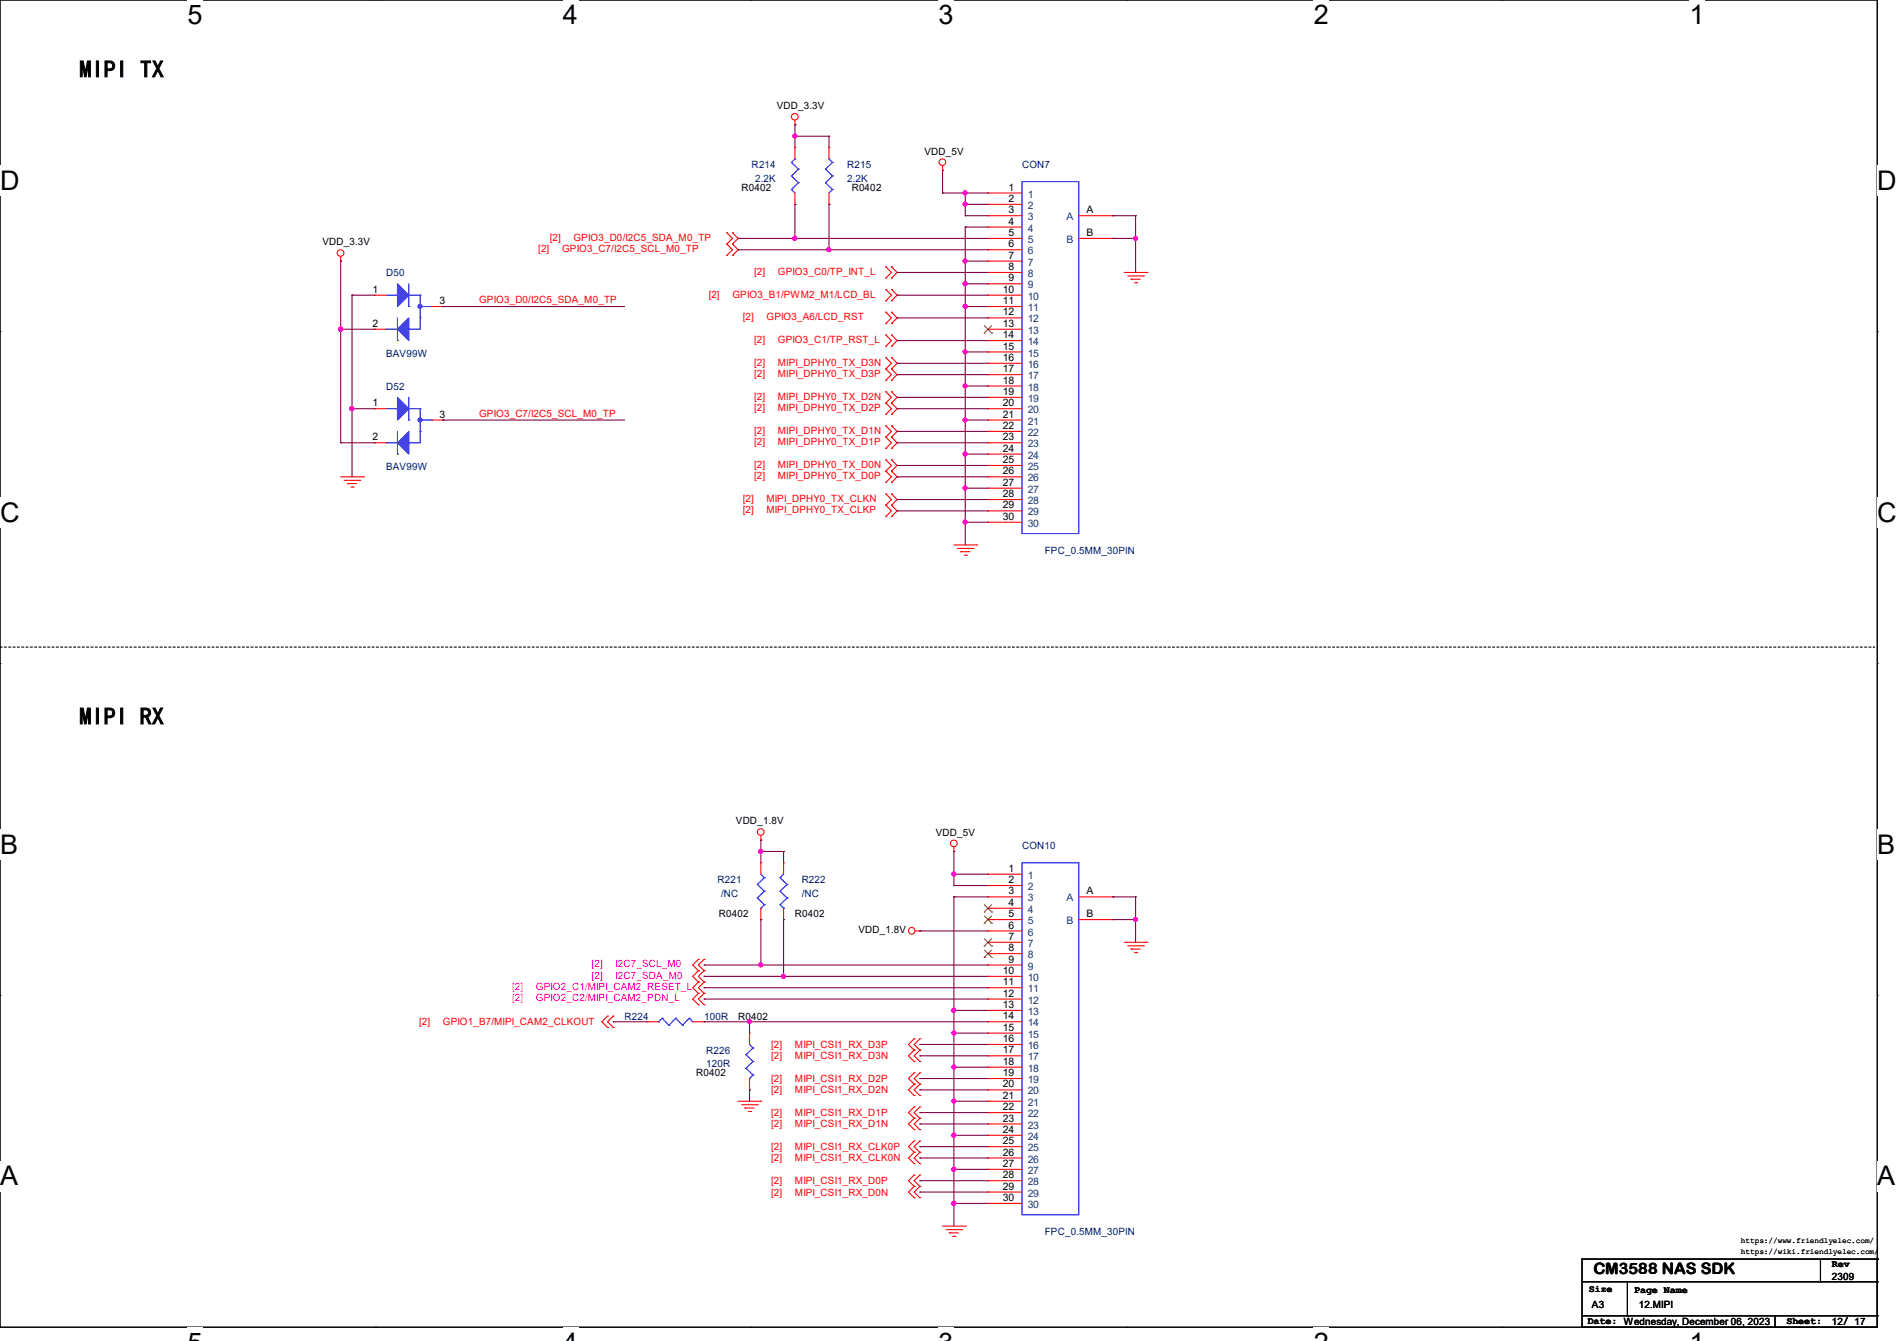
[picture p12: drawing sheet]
<svg xmlns="http://www.w3.org/2000/svg" width="297mm" height="210mm" viewBox="0 0 297 210" stroke-linecap="round" stroke-linejoin="round" font-family="sans-serif">
<path d="M0 0h293.9v207.9h-293.9z" fill="none" stroke="#000" stroke-width=".17"/>
<g fill="#fff">
<path d="M29.4 0h2.4v4.7h-2.4z"/>
<path d="M29.4 207.9h2.4v2.1h-2.4z"/>
</g>
<path d="M58.8 0h.1M58.8 207.9h.1" fill="none" stroke="#000" stroke-width=".17"/>
<g fill="#fff">
<path d="M88.1 0h2.4v4.7h-2.4z"/>
<path d="M88.1 207.9h2.4v2.1h-2.4z"/>
</g>
<path d="M117.6 0h.1M117.6 207.9h.1" fill="none" stroke="#000" stroke-width=".17"/>
<g fill="#fff">
<path d="M146.9 0h2.4v4.7h-2.4z"/>
<path d="M146.9 207.9h2.4v2.1h-2.4z"/>
</g>
<path d="M176.3 0h.1M176.3 207.9h.1" fill="none" stroke="#000" stroke-width=".17"/>
<g fill="#fff">
<path d="M205.7 0h2.4v4.7h-2.4z"/>
<path d="M205.7 207.9h2.4v2.1h-2.4z"/>
</g>
<path d="M235.1 0h.1M235.1 207.9h.1" fill="none" stroke="#000" stroke-width=".17"/>
<g fill="#fff">
<path d="M264.5 0h2.4v4.7h-2.4z"/>
<path d="M264.5 207.9h2.4v2.1h-2.4z"/>
<path d="M0 26h3v4.7h-3z"/>
<path d="M293.9 26h3.1v4.7h-3.1z"/>
<path d="M0 77.9h3v4.7h-3z"/>
<path d="M293.9 77.9h3.1v4.7h-3.1z"/>
</g>
<path d="M0 51.9h.1M293.9 51.9h.1" fill="none" stroke="#000" stroke-width=".17"/>
<g fill="#fff">
<path d="M0 129.9h2.8v4.7h-2.8z"/>
<path d="M293.9 129.9h2.9v4.7h-2.9z"/>
</g>
<path d="M0 103.9h.1M293.9 103.9h.1" fill="none" stroke="#000" stroke-width=".17"/>
<g fill="#fff">
<path d="M0 181.8h2.8v4.8h-2.8z"/>
<path d="M293.8 181.8h3v4.8h-3z"/>
</g>
<g fill="none" stroke="#000" stroke-width=".17">
<path d="M0 155.9h.1M293.9 155.9h.1M247.7 197.2h.1M247.7 197.2v10.7M247.7 197.2h46.2M285 197.2v3.5M293.9 197.2h.1M293.9 197.2v10.7h-46.2M247.7 207.9h.1M247.7 200.7h46.2M247.7 206.1h46.2M254.8 206.1h.1"/>
<path d="M254.8 200.7v5.4M258.4 206.1h.1M277.9 207.9h.1M277.9 206.1v1.8M285 200.7h.1M293.9 200.7h.1M293.9 206.1h.1"/>
</g>
<path d="M0 101.3h293.4M293.4 101.3h.1" fill="none" stroke="#000" stroke-width=".17" stroke-dasharray=".3 .3"/>
<g fill="none" stroke="#f00" stroke-width=".17">
<path d="M124.5 19.6h.1M124.5 18.8v.8M113.8 36.4h.1M113.8 38.2h.1M113.8 36.4l.9 .9-.9 .9M113.8 38.2l.9 .9-.9 .9M114.7 38.2h.1M114.7 36.4h.1M114.7 36.4l.9 .9-.9 .9M114.7 38.2l.9 .9-.9 .9M124.5 32h.1M124.5 23.1h.1"/>
<path d="M124.5 23.1v1.8M124.5 30.2v1.8M129.8 32h.1M129.8 23.1h.1M129.8 23.1v1.8M129.8 30.2v1.8M147.6 26.7h.1M147.6 26v.7M154.7 30.2h.1M154.7 32h.1M154.7 33.8h.1M154.7 35.6h.1"/>
<path d="M154.7 37.3h.1M154.7 39.1h.1M154.7 33.8h5.3M154.7 37.3h5.3M154.7 30.2h5.3M154.7 32h5.3M154.7 35.6h5.3M154.7 39.1h5.3M168.9 33.8h5.3M168.9 37.3h5.3M174.2 33.8h.1M174.2 37.3h.1"/>
<path d="M53.3 40.9h.1M53.3 40.2v.7M58.7 46.2h.1M58.7 51.6h.1M58.7 46.2h1.8M58.7 51.6h1.8M67.6 48h1.7M69.3 48h.1M113.8 40h.1M114.7 40h.1M138.7 41.8h.1M138.7 43.6h.1"/>
<path d="M138.7 45.3h.1M138.7 47.1h.1M138.7 48.9h.1M138.7 50.7h.1M138.7 52.5h.1M138.7 54.2h.1M138.7 57.8h.1M138.7 59.6h.1M138.7 56h.1M138.7 41.8l.9 .9-.9 .9M138.7 45.3l.9 .9-.9 .9M138.7 48.9l.9 .9-.9 .9"/>
<path d="M138.7 52.5l.9 .8-.9 .9M138.7 57.8l.9 .9-.9 .9M138.7 56l.9 .9-.9 .9M139.6 43.6h.1M139.6 41.8h.1M139.6 47.1h.1M139.6 45.3h.1M139.6 50.7h.1M139.6 48.9h.1M139.6 54.2h.1M139.6 52.5h.1M139.6 59.6h.1"/>
<path d="M139.6 57.8h.1M139.6 56h.1M139.6 41.8l.9 .9-.9 .9M139.6 45.3l.9 .9-.9 .9M139.6 48.9l.9 .9-.9 .9M139.6 52.5l.9 .8-.9 .9M139.6 57.8l.9 .9-.9 .9M139.6 56l.9 .9-.9 .9M154.7 40.9h.1M154.7 42.7h.1M154.7 44.4h.1M154.7 46.2h.1"/>
<path d="M154.7 48h.1M154.7 49.8h.1M154.7 51.6h.1M154.7 53.3h.1M154.7 55.1h.1M154.7 56.9h.1M154.7 58.7h.1M154.7 42.7h5.3M154.7 40.9h5.3M154.7 44.4h5.3M154.7 46.2h5.3M154.7 48h5.3"/>
<path d="M154.7 49.8h5.3M154.7 51.6h5.3M154.7 53.3h5.3M154.7 55.1h5.3M154.7 56.9h5.3M154.7 58.7h5.3M176 42.7h3.6M176.6 43.2h2.4M177.1 43.7h.1M177.1 43.7h1.4M177.6 44.3h.4M178 44.3h.1"/>
<path d="M179 43.2h.1M179.6 42.7h.1M53.3 74.7h3.6M53.9 75.2h2.4M54.4 75.7h.1M54.4 75.7h1.4M54.9 76.3h.4M55.3 76.3h.1M56.3 75.2h.1M56.9 74.7h.1M58.7 64h.1M58.7 69.3h.1"/>
<path d="M58.7 64h1.8M58.7 69.3h1.8M67.6 65.8h1.7M69.3 65.8h.1M138.7 63.1h.1M138.7 64.9h.1M138.7 61.3h.1M138.7 68.5h.1M138.7 70.2h.1M138.7 66.7h.1M138.7 73.8h.1M138.7 75.6h.1"/>
<path d="M138.7 72h.1M138.7 79.1h.1M138.7 77.3h.1M138.7 63.1l.9 .9-.9 .9M138.7 61.3l.9 .9-.9 .9M138.7 68.5l.9 .8-.9 .9M138.7 66.7l.9 .9-.9 .9M138.7 73.8l.9 .9-.9 .9M138.7 72l.9 .9-.9 .9M138.7 79.1l.9 .9-.9 .9M138.7 77.3l.9 .9-.9 .9M139.6 64.9h.1"/>
<path d="M139.6 63.1h.1M139.6 61.3h.1M139.6 70.2h.1M139.6 68.5h.1M139.6 66.7h.1M139.6 75.6h.1M139.6 73.8h.1M139.6 72h.1M139.6 79.1h.1M139.6 77.3h.1M139.6 63.1l.9 .9-.9 .9M139.6 61.3l.9 .9-.9 .9"/>
<path d="M139.6 68.5l.9 .8-.9 .9M139.6 66.7l.9 .9-.9 .9M139.6 73.8l.9 .9-.9 .9M139.6 72l.9 .9-.9 .9M139.6 79.1l.9 .9-.9 .9M139.6 77.3l.9 .9-.9 .9M154.7 60.5h.1M154.7 62.2h.1M154.7 64h.1M154.7 65.8h.1M154.7 67.6h.1M154.7 69.3h.1"/>
<path d="M154.7 71.1h.1M154.7 72.9h.1M154.7 74.7h.1M154.7 76.5h.1M154.7 78.2h.1M154.7 74.7h5.3M154.7 65.8h5.3M154.7 64h5.3M154.7 69.3h5.3M154.7 60.5h5.3M154.7 62.2h5.3M154.7 67.6h5.3"/>
<path d="M154.7 71.1h5.3M154.7 72.9h5.3M154.7 76.5h5.3M154.7 78.2h5.3M138.7 80.9h.1M139.6 80.9h.1M149.4 85.3h3.5M149.9 85.9h2.5M150.4 86.4h.1M150.4 86.4h1.4M151 87h.3M151.3 87h.1"/>
<path d="M152.4 85.9h.1M152.9 85.3h.1M154.7 80h.1M154.7 81.8h.1M154.7 80h5.3M154.7 81.8h5.3M119.1 131.6h.1M119.1 135.1h.1M119.1 130.9v.7M119.1 135.1v1.8M122.7 135.1h.1M122.7 135.1v1.8"/>
<path d="M149.4 133.4h.1M149.4 132.6v.8M154.7 136.9h.1M154.7 138.7h.1M154.7 136.9h5.3M154.7 138.7h5.3M95.1 159.1h.1M95.1 159.1l-.9 .9 .9 .9M96 159.1h.1M96 159.1l-.9 .9 .9 .9M109.3 152h.1M109.3 150.2h.1"/>
<path d="M109.3 153.8h.1M109.3 155.6h.1M109.3 157.4h.1M109.3 150.2l-.8 .9 .8 .9M109.3 152l-.8 .9 .8 .9M109.3 153.8l-.8 .9 .8 .9M109.3 155.6l-.8 .9 .8 .9M110.2 152h.1M110.2 150.2h.1M110.2 153.8h.1M110.2 155.6h.1M110.2 157.4h.1"/>
<path d="M110.2 150.2l-.9 .9 .9 .9M110.2 152l-.9 .9 .9 .9M110.2 153.8l-.9 .9 .9 .9M110.2 155.6l-.9 .9 .9 .9M119.1 144h.1M119.1 142.2v1.8M122.7 144h.1M122.7 142.2v1.8M143.3 145.8h.7M144 145.8h.1M154.7 140.5h.1M154.7 142.2h.1"/>
<path d="M154.7 144h.1M154.7 145.8h.1M154.7 147.6h.1M154.7 149.4h.1M154.7 151.1h.1M154.7 152.9h.1M154.7 154.7h.1M154.7 156.5h.1M154.7 158.2h.1M154.7 147.6h5.3M154.7 145.8h5.3M154.7 140.5h5.3"/>
<path d="M154.7 144h5.3M154.7 142.2h5.3M154.7 149.4h5.3M154.7 151.1h5.3M154.7 152.9h5.3M154.7 154.7h5.3M154.7 156.5h5.3M154.7 158.2h5.3M168.9 140.5h5.3M168.9 144h5.3M174.2 140.5h.1M174.2 144h.1"/>
<path d="M176 147.6h3.6M176.6 148.1h2.4M177.1 148.6h.1M177.1 148.6h1.4M177.6 149.2h.4M178 149.2h.1M179 148.1h.1M179.6 147.6h.1M95.1 160.9h.1M96 160.9h.1M101.3 160h.1M101.3 160h1.8"/>
<path d="M108.5 160h1.7M110.2 160h.1M115.6 172.5h3.5M116.1 173h2.5M116.6 173.5h.1M116.6 173.5h1.5M117.2 174.1h.3M117.3 161.8h.1M117.3 170.7h.1M117.3 161.8v1.8M117.3 168.9v1.8M117.5 174.1h.1"/>
<path d="M118.6 173h.1M119.1 172.5h.1M143.1 164.5h.1M143.1 162.7h.1M143.1 166.2h.1M143.1 169.8h.1M143.1 168h.1M143.1 171.6h.1M143.1 175.1h.1M143.1 173.4h.1M143.1 176.9h.1M143.1 178.7h.1"/>
<path d="M143.1 162.7l-.9 .9 .9 .9M143.1 164.5l-.9 .9 .9 .8M143.1 168l-.9 .9 .9 .9M143.1 169.8l-.9 .9 .9 .9M143.1 173.4l-.9 .8 .9 .9M143.1 175.1l-.9 .9 .9 .9M143.1 178.7l-.9 .9 .9 .9M144 164.5h.1M144 162.7h.1M144 166.2h.1M144 169.8h.1M144 168h.1"/>
<path d="M144 171.6h.1M144 175.1h.1M144 173.4h.1M144 176.9h.1M144 178.7h.1M144 162.7l-.9 .9 .9 .9M144 164.5l-.9 .9 .9 .8M144 168l-.9 .9 .9 .9M144 169.8l-.9 .9 .9 .9M144 173.4l-.9 .8 .9 .9M144 175.1l-.9 .9 .9 .9M144 178.7l-.9 .9 .9 .9"/>
<path d="M154.7 160h.1M154.7 161.8h.1M154.7 163.6h.1M154.7 165.4h.1M154.7 167.1h.1M154.7 168.9h.1M154.7 170.7h.1M154.7 172.5h.1M154.7 174.2h.1M154.7 176h.1M154.7 177.8h.1M154.7 179.6h.1"/>
<path d="M154.7 172.5h5.3M154.7 160h5.3M154.7 161.8h5.3M154.7 163.6h5.3M154.7 165.4h5.3M154.7 167.1h5.3M154.7 168.9h5.3M154.7 170.7h5.3M154.7 174.2h5.3M154.7 176h5.3M154.7 177.8h5.3M154.7 179.6h5.3"/>
<path d="M143.1 180.5h.1M143.1 182.2h.1M143.1 185.8h.1M143.1 184h.1M143.1 187.6h.1M143.1 180.5l-.9 .9 .9 .8M143.1 184l-.9 .9 .9 .9M143.1 185.8l-.9 .9 .9 .9M144 180.5h.1M144 182.2h.1M144 185.8h.1M144 184h.1"/>
<path d="M144 187.6h.1M144 180.5l-.9 .9 .9 .8M144 184l-.9 .9 .9 .9M144 185.8l-.9 .9 .9 .9M147.6 192h3.5M148.1 192.6h2.5M148.6 193.1h.1M148.6 193.1h1.5M149.2 193.6h.3M149.5 193.6h.1M150.6 192.6h.1M151.1 192h.1"/>
<path d="M154.7 181.4h.1M154.7 183.1h.1M154.7 184.9h.1M154.7 186.7h.1M154.7 188.5h.1M154.7 181.4h5.3M154.7 183.1h5.3M154.7 184.9h5.3M154.7 186.7h5.3M154.7 188.5h5.3"/>
<circle cx="124.4" cy="18.3" r=".52"/>
<circle cx="53.3" cy="39.6" r=".52"/>
<circle cx="147.6" cy="25.4" r=".52"/>
<circle cx="119.1" cy="130.3" r=".52"/>
<circle cx="149.3" cy="132.1" r=".52"/>
<circle cx="142.7" cy="145.8" r=".52"/>
</g>
<g fill="none" stroke="#00f" stroke-width=".17">
<path d="M123.9 29.7h.1M123.9 27.6h.1M123.9 25.4h.1M123.9 29.7l.6 .5M123.9 27.6l1.1 1M123.9 25.4l1.1 1.1M124.5 24.9h.1M124.5 24.9l-.6 .5M125 28.6h.1M125 26.5h.1M125 28.6l-1.1 1.1M125 26.5l-1.1 1.1"/>
<path d="M129.2 28.6h.1M129.2 26.5h.1M129.2 28.6l1.1 1.1M129.2 26.5l1.1 1.1M129.8 24.9h.1M129.8 24.9l.5 .5M130.3 29.7h.1M130.3 27.6h.1M130.3 25.4h.1M130.3 29.7l-.5 .5M130.3 27.6l-1.1 1M130.3 25.4l-1.1 1.1"/>
<path d="M160 28.4h8.9v55.2h-8.9zM60.5 51.6h.1M60.5 46.2h1.7M60.5 51.6h1.7M62.2 46.2h.1M62.2 53.3h.1M62.2 49.8v3.5M64 51.6h.1M64 48h.1M64 44.4v3.6M64 46.2h1.8M65.8 46.2h.1"/>
<path d="M65.8 48h.1M65.8 49.8h.1M65.8 46.2v5.4h-1.8M65.8 48h1.8M67.6 48h.1M60.5 69.3h.1M60.5 64h1.7M60.5 69.3h1.7M62.2 64h.1M62.2 71.1h.1M62.2 67.6v3.5M64 69.3h.1"/>
<path d="M64 65.8h.1M64 64h1.8M64 62.2v3.6M65.8 64h.1M65.8 65.8h.1M65.8 67.6h.1M65.8 64v5.3h-1.8M65.8 65.8h1.8M67.6 65.8h.1M118.6 138.5h.1M118.6 138.5l1.1 1.1M119.1 136.9l.6 .6"/>
<path d="M119.7 137.5h.1M119.7 139.6h.1M119.7 137.5l-1.1 1M119.7 139.6l-1.1 1M122.1 137.5h.1M122.1 139.6h.1M122.1 137.5l1.1 1M122.1 139.6l1.1 1M122.7 136.9l-.6 .6M123.2 138.5h.1M123.2 138.5l-1.1 1.1M160 135.1h8.9v55.1h-8.9z"/>
<path d="M103.7 159.5h.1M103.7 159.5l1 1.1M103.7 159.5l-.6 .5M105.8 159.5h.1M105.8 159.5l1 1.1M105.8 159.5l-1.1 1.1M107.9 159.5h.1M107.9 159.5l.6 .5M107.9 159.5l-1.1 1.1M118.6 140.6h.1M118.6 140.6l1.1 1.1M119.1 142.2h.1"/>
<path d="M119.7 141.7h.1M119.7 141.7l-.6 .5M122.1 141.7h.1M122.1 141.7l.6 .5M122.7 142.2h.1M123.2 140.6h.1M123.2 140.6l-1.1 1.1M103.1 160h.1M104.7 160.6h.1M106.8 160.6h.1M116.8 165.2h.1M116.8 167.3h.1"/>
<path d="M116.8 165.2l1.1 1M116.8 167.3l1.1 1.1M117.3 168.9h.1M117.3 163.6l.6 .5M117.9 164.1h.1M117.9 166.2h.1M117.9 168.4h.1M117.9 164.1l-1.1 1.1M117.9 166.2l-1.1 1.1M117.9 168.4l-.6 .5"/>
</g>
<g fill="#00f" stroke="#00f" stroke-width=".17">
<path d="M62.2 62.2l1.8 1.8-1.8 1.8z" fill-rule="evenodd"/>
<path d="M62.2 69.3l1.8-1.7v3.5z" fill-rule="evenodd"/>
<path d="M62.2 44.4l1.8 1.8-1.8 1.8z" fill-rule="evenodd"/>
<path d="M62.2 51.6l1.8-1.8v3.5z" fill-rule="evenodd"/>
<circle cx="65.8" cy="65.8" r=".32"/>
<circle cx="65.8" cy="48" r=".32"/>
</g>
<g fill="none" stroke="#7f3f00" stroke-width=".16">
<path d="M154.1 52.2h.1M154.1 51l1.2 1.2M155.2 51l-1.1 1.2M155.3 52.2h.1M154.1 142.8h.1M154.1 144.6h.1M154.1 148.2h.1M154.1 149.9h.1M154.1 141.7l1.2 1.1M154.1 143.5l1.2 1.1M154.1 147l1.2 1.2M154.1 148.8l1.2 1.1"/>
<path d="M155.2 141.7l-1.1 1.1M155.2 143.5l-1.1 1.1M155.2 147l-1.1 1.2M155.2 148.8l-1.1 1.1M155.3 142.8h.1M155.3 144.6h.1M155.3 148.2h.1M155.3 149.9h.1"/>
</g>
<g fill="none" stroke="#7f003f" stroke-width=".17">
<path d="M124.5 19.6h.1M124.5 19.6v3.5M115.6 37.3h.1M115.6 39.1h.1M115.6 37.3h39.1M115.6 39.1h39.1M124.5 32h.1M124.5 37.3h.1M124.5 21.3h.1M124.5 32v5.3M124.5 21.3h5.3M129.8 32h.1"/>
<path d="M129.8 39.1h.1M129.8 21.3h.1M129.8 21.3v1.8M129.8 32v7.1M147.6 30.2h.1M147.6 26.7h.1M147.6 30.2h7.1M147.6 26.7v3.5M151.1 32h.1M151.1 30.2h.1M151.1 33.8h.1M151.1 35.6h.1"/>
<path d="M151.1 32h3.6M151.1 30.2v3.6M151.1 35.6v49.7M151.1 33.8h3.6M151.1 35.6h3.6M174.2 33.8h.1M174.2 37.3h.1M174.2 33.8h3.6M174.2 37.3h3.6M177.8 33.8h.1M177.8 37.3h.1M177.8 33.8v8.9"/>
<path d="M53.3 51.6h.1M53.3 40.9h.1M53.3 51.6h5.4M53.3 40.9v28.4M55.1 46.2h.1M55.1 46.2h3.6M55.1 46.2v28.5M69.3 48h.1M69.3 48h28.5M140.5 42.7h.1M140.5 46.2h.1M140.5 49.8h.1"/>
<path d="M140.5 53.3h.1M140.5 58.7h.1M140.5 56.9h.1M140.5 42.7h14.2M140.5 46.2h14.2M140.5 49.8h14.2M140.5 53.3h14.2M140.5 58.7h14.2M140.5 56.9h14.2M151.1 40.9h.1M151.1 44.4h.1M151.1 48h.1"/>
<path d="M151.1 55.1h.1M151.1 40.9h3.6M151.1 44.4h3.6M151.1 48h3.6M151.1 55.1h3.6M53.3 69.3h.1M53.3 69.3h5.4M55.1 64h.1M55.1 64h3.6M69.3 65.8h.1M69.3 65.8h28.5M140.5 64h.1"/>
<path d="M140.5 62.2h.1M140.5 69.3h.1M140.5 67.6h.1M140.5 74.7h.1M140.5 72.9h.1M140.5 78.2h.1M140.5 64h14.2M140.5 62.2h14.2M140.5 69.3h14.2M140.5 67.6h14.2M140.5 74.7h14.2M140.5 72.9h14.2"/>
<path d="M140.5 78.2h14.2M151.1 60.5h.1M151.1 65.8h.1M151.1 71.1h.1M151.1 76.5h.1M151.1 60.5h3.6M151.1 65.8h3.6M151.1 71.1h3.6M151.1 76.5h3.6M140.5 80h.1M140.5 80h14.2M151.1 81.8h.1"/>
<path d="M151.1 81.8h3.6M119.1 131.6h.1M119.1 133.4h.1M119.1 131.6v3.5M119.1 133.4h3.6M122.7 133.4h.1M122.7 133.4v1.7M149.4 133.4h.1M149.4 136.9h.1M149.4 138.7h.1M149.4 133.4v5.3M149.4 136.9h5.3"/>
<path d="M149.4 138.7h5.3M110.2 152.9h.1M110.2 154.7h.1M110.2 151.1h.1M110.2 156.5h.1M110.2 152.9h44.5M110.2 154.7h44.5M110.2 151.1h44.5M110.2 156.5h44.5M119.1 144h.1M119.1 151.1h.1M119.1 144v7.1"/>
<path d="M122.7 144h.1M122.7 152.9h.1M122.7 144v8.9M144 145.8h.1M144 145.8h10.7M149.4 140.5h.1M149.4 158.2h.1M149.4 140.5h5.3M149.4 140.5v51.5M149.4 158.2h5.3M174.2 140.5h.1M174.2 144h.1"/>
<path d="M174.2 140.5h3.6M174.2 144h3.6M177.8 140.5h.1M177.8 144h.1M177.8 140.5v7.1M96 160h.1M96 160h5.3M110.2 160h.1M110.2 160h44.5M117.3 160h.1M117.3 170.7h.1M117.3 160v1.8"/>
<path d="M117.3 170.7v1.8M144 163.6h.1M144 165.4h.1M144 168.9h.1M144 170.7h.1M144 174.2h.1M144 176h.1M144 179.6h.1M144 163.6h10.7M144 165.4h10.7M144 168.9h10.7M144 170.7h10.7"/>
<path d="M144 174.2h10.7M144 176h10.7M144 179.6h10.7M149.4 177.8h.1M149.4 172.5h.1M149.4 167.1h.1M149.4 161.8h.1M149.4 177.8h5.3M149.4 172.5h5.3M149.4 167.1h5.3M149.4 161.8h5.3M144 181.4h.1"/>
<path d="M144 184.9h.1M144 186.7h.1M144 181.4h10.7M144 184.9h10.7M144 186.7h10.7M149.4 188.5h.1M149.4 183.1h.1M149.4 188.5h5.3M149.4 183.1h5.3"/>
</g>
<g fill="#f0f" stroke="#f0f" stroke-width=".17">
<circle cx="151.1" cy="32" r=".32"/>
<circle cx="151.1" cy="30.2" r=".32"/>
<circle cx="151.1" cy="40.9" r=".32"/>
<circle cx="151.1" cy="44.4" r=".32"/>
<circle cx="151.1" cy="55.1" r=".32"/>
<circle cx="151.1" cy="48" r=".32"/>
<circle cx="151.1" cy="65.8" r=".32"/>
<circle cx="151.1" cy="60.4" r=".32"/>
<circle cx="151.1" cy="71.1" r=".32"/>
<circle cx="151.1" cy="81.8" r=".32"/>
<circle cx="151.1" cy="76.4" r=".32"/>
<circle cx="177.8" cy="37.3" r=".32"/>
<circle cx="124.4" cy="37.3" r=".32"/>
<circle cx="129.8" cy="39.1" r=".32"/>
<circle cx="124.4" cy="21.3" r=".32"/>
<circle cx="53.3" cy="51.5" r=".32"/>
<circle cx="55.1" cy="64" r=".32"/>
<circle cx="177.8" cy="144" r=".32"/>
<circle cx="149.3" cy="136.9" r=".32"/>
<circle cx="149.3" cy="158.2" r=".32"/>
<circle cx="149.3" cy="188.4" r=".32"/>
<circle cx="149.3" cy="183.1" r=".32"/>
<circle cx="149.3" cy="177.8" r=".32"/>
<circle cx="149.3" cy="172.4" r=".32"/>
<circle cx="149.3" cy="167.1" r=".32"/>
<circle cx="149.3" cy="161.8" r=".32"/>
<circle cx="117.3" cy="160" r=".32"/>
<circle cx="119.1" cy="133.3" r=".32"/>
<circle cx="119.1" cy="151.1" r=".32"/>
<circle cx="122.7" cy="152.9" r=".32"/>
</g>
<g font-size="4.2">
<text x="29.4" y="3.8">5</text>
<text x="88.1" y="3.8">4</text>
<text x="146.9" y="3.8">3</text>
<text x="205.7" y="3.8">2</text>
<text x="264.5" y="3.8">1</text>
<text x="0" y="29.8">D</text>
<text x="293.9" y="29.8">D</text>
<text x="0" y="81.7">C</text>
<text x="293.9" y="81.7">C</text>
<text x="0" y="133.7">B</text>
<text x="293.9" y="133.7">B</text>
<text x="0" y="185.6">A</text>
<text x="293.9" y="185.6">A</text>
</g>
<g font-size="3.7">
<text x="12.4" y="12.1">MIPI TX</text>
<text x="12.4" y="113.5">MIPI RX</text>
</g>
<text font-size="2.5" x="249.5" y="199.5">CM3588 NAS SDK</text>
<g font-size="1.6">
<text x="121.6" y="17.1">VDD_3.3V</text>
<text x="116.1" y="29.9">R0402</text>
<text x="133.3" y="29.9">R0402</text>
<text x="144.7" y="24.2">VDD_5V</text>
<text x="157.9" y="29.8">1</text>
<text x="157.9" y="31.6">2</text>
<text x="157.9" y="33.4">3</text>
<text x="157.9" y="35.2">4</text>
<text x="170.1" y="33.4">A</text>
<text x="50.5" y="38.4">VDD_3.3V</text>
<text x="157.9" y="37">5</text>
<text x="157.9" y="38.7">6</text>
<text x="157.9" y="40.5">7</text>
<text x="170.1" y="37">B</text>
<text x="58.3" y="45.8">1</text>
<text x="68.8" y="47.6">3</text>
<text x="157" y="45.8">10</text>
<text x="157" y="47.6">11</text>
<text x="157.9" y="42.3">8</text>
<text x="157.9" y="44.1">9</text>
<text x="58.3" y="51.2">2</text>
<text x="157" y="49.4">12</text>
<text x="157" y="51.2">13</text>
<text x="157" y="53">14</text>
<text x="157" y="54.7">15</text>
<text x="157" y="56.5">16</text>
<text x="157" y="58.3">17</text>
<text x="58.3" y="63.6">1</text>
<text x="68.8" y="65.4">3</text>
<text x="157" y="60.1">18</text>
<text x="157" y="61.8">19</text>
<text x="157" y="63.6">20</text>
<text x="157" y="65.4">21</text>
<text x="58.3" y="69">2</text>
<text x="157" y="67.2">22</text>
<text x="157" y="69">23</text>
<text x="157" y="70.7">24</text>
<text x="157" y="72.5">25</text>
<text x="157" y="74.3">26</text>
<text x="157" y="76.1">27</text>
<text x="157" y="77.9">28</text>
<text x="157" y="79.6">29</text>
<text x="157" y="81.4">30</text>
<text x="115.2" y="129.1">VDD_1.8V</text>
<text x="146.5" y="130.9">VDD_5V</text>
<text x="157.9" y="136.5">1</text>
<text x="112.6" y="143.7">R0402</text>
<text x="124.5" y="143.7">R0402</text>
<text x="157.9" y="138.3">2</text>
<text x="157.9" y="140.1">3</text>
<text x="157.9" y="141.9">4</text>
<text x="157.9" y="143.6">5</text>
<text x="170.1" y="140.1">A</text>
<text x="170.1" y="143.6">B</text>
<text x="134.4" y="146.2">VDD_1.8V</text>
<text x="157.9" y="145.4">6</text>
<text x="157.9" y="147.2">7</text>
<text x="157.9" y="149">8</text>
<text x="157" y="152.5">10</text>
<text x="157" y="154.3">11</text>
<text x="157.9" y="150.8">9</text>
<text x="115.6" y="159.7">R0402</text>
<text x="157" y="156.1">12</text>
<text x="157" y="157.9">13</text>
<text x="157" y="159.6">14</text>
<text x="157" y="161.4">15</text>
<text x="157" y="163.2">16</text>
<text x="157" y="165">17</text>
<text x="157" y="166.8">18</text>
<text x="109" y="168.6">R0402</text>
<text x="157" y="168.5">19</text>
<text x="157" y="170.3">20</text>
<text x="157" y="172.1">21</text>
<text x="157" y="173.9">22</text>
<text x="157" y="175.6">23</text>
<text x="157" y="177.4">24</text>
<text x="157" y="179.2">25</text>
<text x="157" y="181">26</text>
<text x="157" y="182.8">27</text>
<text x="157" y="184.5">28</text>
<text x="157" y="186.3">29</text>
<text x="157" y="188.1">30</text>
<text x="248.8" y="202.4">Size</text>
<text x="255.9" y="202.5">Page Name</text>
<text x="286.8" y="200.4">2309</text>
<text x="286.8" y="198.5">Rev</text>
<text x="248.6" y="207.3">Date: Wednesday, December 06, 2023</text>
<text x="249.3" y="204.8">A3</text>
<text x="256.6" y="204.8">12.MIPI</text>
<text x="279.7" y="207.3">Sheet:</text>
<text x="286.8" y="207.5">12/ 17</text>
</g>
<g font-size="1.6" fill="#00007f">
<text x="117.7" y="26.3">R214</text>
<text x="118.2" y="28.4">2.2K</text>
<text x="132.6" y="26.3">R215</text>
<text x="132.6" y="28.4">2.2K</text>
<text x="160" y="26.3">CON7</text>
<text x="60.5" y="43.2">D50</text>
<text x="60.5" y="55.8">BAV99W</text>
<text x="60.5" y="61">D52</text>
<text x="60.5" y="73.6">BAV99W</text>
<text x="163.6" y="86.8">FPC_0.5MM_30PIN</text>
<text x="160" y="133">CON10</text>
<text x="112.4" y="138.3">R221</text>
<text x="112.9" y="140.5">/NC</text>
<text x="125.5" y="138.3">R222</text>
<text x="125.5" y="140.5">/NC</text>
<text x="97.8" y="159.7">R224</text>
<text x="110.2" y="159.7">100R</text>
<text x="110.6" y="165">R226</text>
<text x="110.6" y="167.1">120R</text>
<text x="163.6" y="193.5">FPC_0.5MM_30PIN</text>
</g>
<g font-size="1.6" fill="#003f7f">
<text x="160.9" y="30.9">1</text>
<text x="160.9" y="32.7">2</text>
<text x="160.9" y="34.5">3</text>
<text x="167" y="34.5">A</text>
<text x="160.9" y="36.3">4</text>
<text x="160.9" y="38.1">5</text>
<text x="160.9" y="39.8">6</text>
<text x="160.9" y="41.6">7</text>
<text x="167" y="38.1">B</text>
<text x="160.9" y="43.4">8</text>
<text x="160.9" y="45.2">9</text>
<text x="160.9" y="46.9">10</text>
<text x="160.9" y="48.7">11</text>
<text x="160.9" y="50.5">12</text>
<text x="160.9" y="52.3">13</text>
<text x="160.9" y="54.1">14</text>
<text x="160.9" y="55.8">15</text>
<text x="160.9" y="57.6">16</text>
<text x="160.9" y="59.4">17</text>
<text x="160.9" y="61.2">18</text>
<text x="160.9" y="63">19</text>
<text x="160.9" y="64.7">20</text>
<text x="160.9" y="66.5">21</text>
<text x="160.9" y="68.3">22</text>
<text x="160.9" y="70.1">23</text>
<text x="160.9" y="71.8">24</text>
<text x="160.9" y="73.6">25</text>
<text x="160.9" y="75.4">26</text>
<text x="160.9" y="77.2">27</text>
<text x="160.9" y="79">28</text>
<text x="160.9" y="80.7">29</text>
<text x="160.9" y="82.5">30</text>
<text x="160.9" y="137.6">1</text>
<text x="160.9" y="139.4">2</text>
<text x="160.9" y="141.2">3</text>
<text x="160.9" y="143">4</text>
<text x="167" y="141.2">A</text>
<text x="160.9" y="144.7">5</text>
<text x="160.9" y="146.5">6</text>
<text x="160.9" y="148.3">7</text>
<text x="167" y="144.7">B</text>
<text x="160.9" y="150.1">8</text>
<text x="160.9" y="151.9">9</text>
<text x="160.9" y="153.6">10</text>
<text x="160.9" y="155.4">11</text>
<text x="160.9" y="157.2">12</text>
<text x="160.9" y="159">13</text>
<text x="160.9" y="160.7">14</text>
<text x="160.9" y="162.5">15</text>
<text x="160.9" y="164.3">16</text>
<text x="160.9" y="166.1">17</text>
<text x="160.9" y="167.9">18</text>
<text x="160.9" y="169.6">19</text>
<text x="160.9" y="171.4">20</text>
<text x="160.9" y="173.2">21</text>
<text x="160.9" y="175">22</text>
<text x="160.9" y="176.7">23</text>
<text x="160.9" y="178.5">24</text>
<text x="160.9" y="180.3">25</text>
<text x="160.9" y="182.1">26</text>
<text x="160.9" y="183.9">27</text>
<text x="160.9" y="185.6">28</text>
<text x="160.9" y="187.4">29</text>
<text x="160.9" y="189.2">30</text>
</g>
<g font-size="1.6" fill="#f00">
<text x="84.3" y="39.5">[2]</text>
<text x="86.1" y="37.7">[2]</text>
<text x="88" y="39.5">GPIO3_C7/I2C5_SCL_M0_TP</text>
<text x="89.8" y="37.7">GPIO3_D0/I2C5_SDA_M0_TP</text>
<text x="75" y="47.5">GPIO3_D0/I2C5_SDA_M0_TP</text>
<text x="111" y="46.6">[2]</text>
<text x="114.7" y="46.6">GPIO3_B1/PWM2_M1/LCD_BL</text>
<text x="118.1" y="43.1">[2]</text>
<text x="121.8" y="43.1">GPIO3_C0/TP_INT_L</text>
<text x="116.3" y="50.2">[2]</text>
<text x="118.1" y="53.7">[2]</text>
<text x="120" y="50.2">GPIO3_A6/LCD_RST</text>
<text x="121.8" y="53.7">GPIO3_C1/TP_RST_L</text>
<text x="118.1" y="59.1">[2]</text>
<text x="118.1" y="57.3">[2]</text>
<text x="121.8" y="59.1">MIPI_DPHY0_TX_D3P</text>
<text x="121.8" y="57.3">MIPI_DPHY0_TX_D3N</text>
<text x="75" y="65.2">GPIO3_C7/I2C5_SCL_M0_TP</text>
<text x="118.1" y="64.4">[2]</text>
<text x="118.1" y="62.6">[2]</text>
<text x="121.8" y="64.4">MIPI_DPHY0_TX_D2P</text>
<text x="121.8" y="62.6">MIPI_DPHY0_TX_D2N</text>
<text x="118.1" y="69.7">[2]</text>
<text x="118.1" y="67.9">[2]</text>
<text x="121.8" y="69.7">MIPI_DPHY0_TX_D1P</text>
<text x="121.8" y="67.9">MIPI_DPHY0_TX_D1N</text>
<text x="118.1" y="75.1">[2]</text>
<text x="118.1" y="73.3">[2]</text>
<text x="121.8" y="75.1">MIPI_DPHY0_TX_D0P</text>
<text x="121.8" y="73.3">MIPI_DPHY0_TX_D0N</text>
<text x="116.3" y="80.4">[2]</text>
<text x="116.3" y="78.6">[2]</text>
<text x="120" y="80.4">MIPI_DPHY0_TX_CLKP</text>
<text x="120" y="78.6">MIPI_DPHY0_TX_CLKN</text>
<text x="65.6" y="160.6">[2]</text>
<text x="69.3" y="160.6">GPIO1_B7/MIPI_CAM2_CLKOUT</text>
<text x="120.7" y="164.1">[2]</text>
<text x="120.7" y="165.9">[2]</text>
<text x="124.5" y="164.1">MIPI_CSI1_RX_D3P</text>
<text x="124.5" y="165.9">MIPI_CSI1_RX_D3N</text>
<text x="120.7" y="169.5">[2]</text>
<text x="120.7" y="171.2">[2]</text>
<text x="124.5" y="169.5">MIPI_CSI1_RX_D2P</text>
<text x="124.5" y="171.2">MIPI_CSI1_RX_D2N</text>
<text x="120.7" y="174.8">[2]</text>
<text x="120.7" y="176.6">[2]</text>
<text x="124.5" y="174.8">MIPI_CSI1_RX_D1P</text>
<text x="124.5" y="176.6">MIPI_CSI1_RX_D1N</text>
<text x="120.7" y="180.1">[2]</text>
<text x="120.7" y="181.9">[2]</text>
<text x="120.7" y="185.5">[2]</text>
<text x="124.5" y="180.1">MIPI_CSI1_RX_CLK0P</text>
<text x="124.5" y="181.9">MIPI_CSI1_RX_CLK0N</text>
<text x="124.5" y="185.5">MIPI_CSI1_RX_D0P</text>
<text x="120.7" y="187.2">[2]</text>
<text x="124.5" y="187.2">MIPI_CSI1_RX_D0N</text>
</g>
<g font-size="1.6" fill="#f0f">
<text x="80.2" y="155.1">[2]</text>
<text x="83.9" y="155.1">GPIO2_C1/MIPI_CAM2_RESET_L</text>
<text x="92.6" y="151.5">[2]</text>
<text x="92.6" y="153.3">[2]</text>
<text x="96.3" y="151.5">I2C7_SCL_M0</text>
<text x="96.3" y="153.3">I2C7_SDA_M0</text>
<text x="80.2" y="156.8">[2]</text>
<text x="83.9" y="156.8">GPIO2_C2/MIPI_CAM2_PDN_L</text>
</g>
<g font-size="1.2">
<text x="272.6" y="196.4">https://wiki.friendlyelec.com/</text>
<text x="272.6" y="194.6">https://www.friendlyelec.com/</text>
</g>
</svg>
